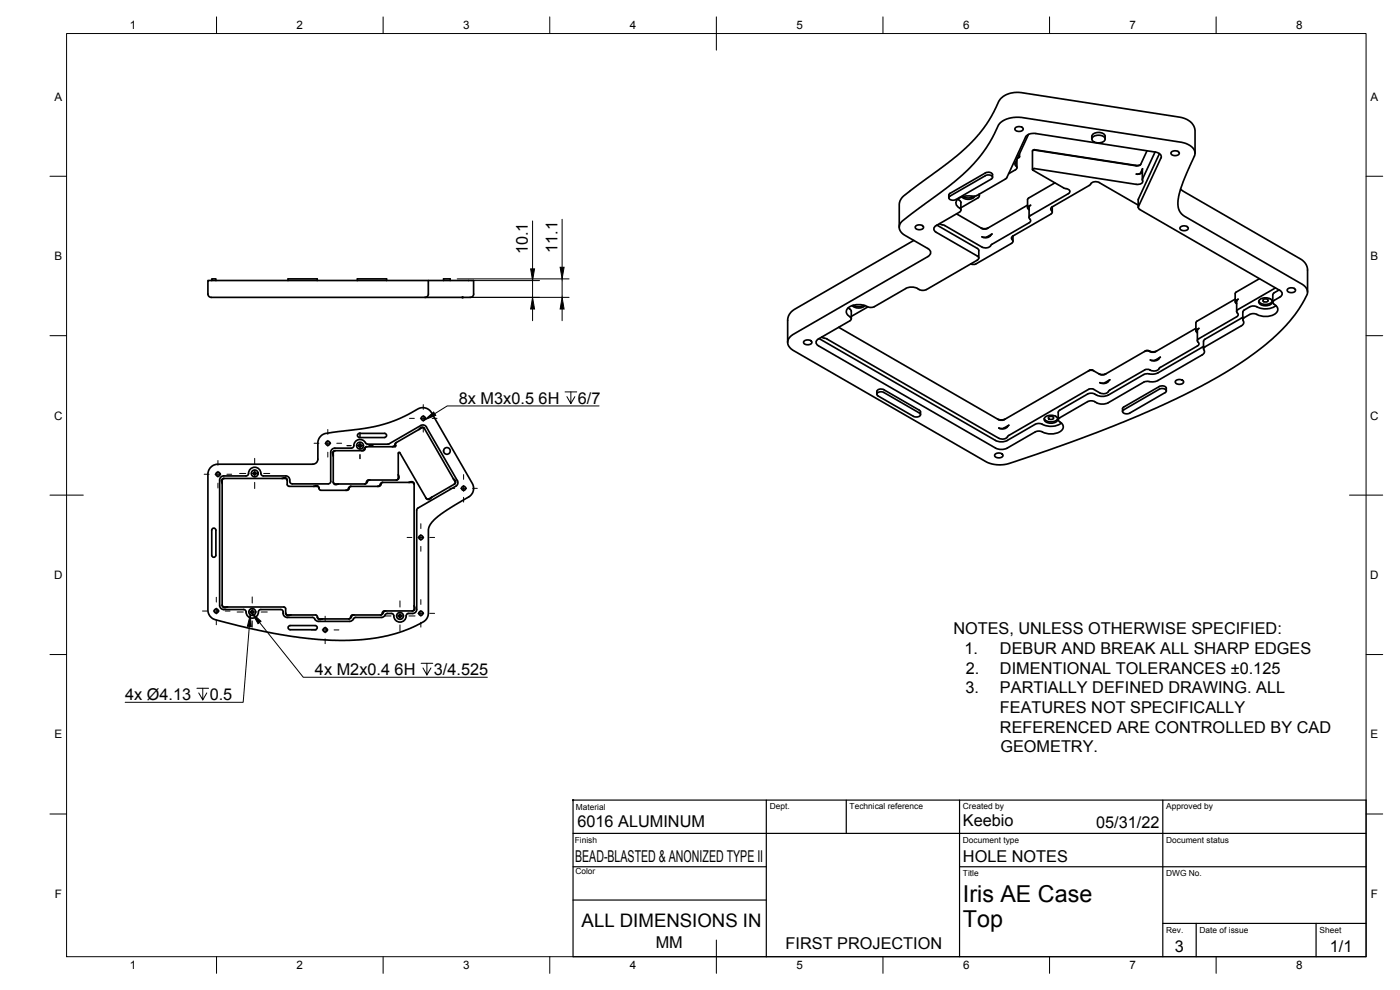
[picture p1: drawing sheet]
<svg xmlns="http://www.w3.org/2000/svg" width="420mm" height="297mm" viewBox="0 0 420 297" stroke-linecap="round" stroke-linejoin="round" font-family="sans-serif">
<!-- layer: Visible -->
<g fill="none" stroke="#000" stroke-width=".51">
<path d="M300.1 36.9l1.3-.9 1.5-.5 2-.3h1.6l48.1 7.5 2.4 .9 1.3 1.2 .3 1.5-3.5 8.2-1.2 3.8-.4 3.3 .2 1.1 .6 1.1 1.2 1.1 35.7 20.6 .8 .9 .4 1.1-.2 1-.7 1.5-2.1 3.4-2.6 3.3-3.2 3.3-3.7 3.3-8.4 6.1-10.8 6.3-13.5 6.7-18.2 7.4-13.2 4.9-12.9 4.4-2.1 .4-2.2-.1-2.6-.8-57.9-33.4-.9-.8-.7-1 .1-1.5 1.2-1.4 41.1-23.9a1.22 1.22 0 0 0-.5-2l-7.7-4.6-.8-1.6v-.8l.4-.7 3.4-2.9 11.5-8.5 6.1-5.3 4.5-5.5zM304.7 38.4a1.54 1.54 0 0 1 2.4 .3 1.45 1.45 0 0 1-2.5 0zM272.9 57.4h.1M287.4 59.7l.6 .4M291.7 58.9a4.7 4.7 0 0 0-4.6 1.3 1.84 1.84 0 0 0 1.1 2.4l.2 .6-.4 .4-7 4.1a1.07 1.07 0 0 0-.8 1 1.07 1.07 0 0 0 .8 1l12.3 7.1 .4 .8-.4 .4-15.3 8.9M292.2 58.9a3.1 3.1 0 0 1-3.2 .1M292.6 58.9a2.71 2.71 0 0 1-3.9 .2M293.7 58.3a.65 .65 0 0 1-.2 1.1l-5.1 2.9M293.9 58.3v.5M295.7 52.7l1.5-.1a.65 .65 0 0 1 .6 .9l-10.9 6.4-1.4 .1a.65 .65 0 0 1-.7-.9l10.9-6.4M297.9 52.4v.8M297.9 52.4a1.49 1.49 0 0 0-2.2-.5l-10.6 6.1-.3 .3v1.1"/>
<path d="M304.9 49.8l.2 .3v.6l-2.4 1.4M305.2 47.8v2.5M305.7 46.8l.3 .3-.7 .4M306 46.1v.9M308.7 40.4l-4.1 8.6 .3 .8M310 45.1l.3-.2 30.6 4.7 1.3-.1M316.6 54.9l-8.1 4.7-.1 2.8M320.6 58.1l-11.6 6.8a.79 .79 0 0 0 .3 1.1l-.1 .6-.3 .2-11.2 6.5a2.18 2.18 0 0 1-3 .8l-11.3-6.5-1.4-.5M320.6 58.1a.84 .84 0 0 0 .4-1.1 .84 .84 0 0 0-1.1-.4l-9.9-5.5-.1-.4 .6-.1 30.5 4.7a1.25 1.25 0 0 0 1.3-.1 1.25 1.25 0 0 0 .5-1.2l3.8-8.4-35.7-5.5a3.1 3.1 0 0 0-3.1 1l-5.8 12.4-8.8 5.2-1.5 .2M327.9 41.2a2.63 2.63 0 0 1 3.8 .3 1.79 1.79 0 0 1-2.5 1.3 1.15 1.15 0 0 1-1.2-.4 1.15 1.15 0 0 1-.1-1.2zM331.7 40.9v.8M331.7 40.9a2.31 2.31 0 0 0-4 0v.8"/>
<path d="M342.8 51.7l-.5 .4-1.3 .1 1.2-.2 .7-1.4-.1 3.3M344.2 45.2l-1.8 4.1-.9 .5-31.3-4.8-.3 .3v5.6M346.7 45.6a1.57 1.57 0 0 1 1.7 1.8M348 46.1l-6.3 13.6-.1 2.5M348.4 47.4l-6.7 14.6v.4l.3 .4M351.5 45.7a1.54 1.54 0 0 1 2.4 .3 1.45 1.45 0 0 1-2.5 0zM354.3 56.7l1 .8 35.6 20.7 1 1 .5 1.3v7.1M358.6 46l-.1-7.6-1-1.6-2.2-1.3-48.9-7.7-3.1 .1-1.7 .7-1.5 1.2-2.5 5-1.5 2.4-2.3 3.1-3 3.2-5.3 4.6-12.1 8.9-2.7 2.3-.5 .8-.3 1.1v7M274.2 72.1l-36.4 21.1-.9 1.2-.5 1.3v7M274.8 67.9a1.54 1.54 0 0 1 2.4 .3 1.45 1.45 0 0 1-2.5 0zM281.2 67.5l12.1 7 .5 .6M288 60.1l.4 .6v2.3"/>
<path d="M293.8 75.1v2.3M294.3 68.4l1.4 .2 .9-.2M294.7 71.1l.4 .1a2.96 2.96 0 0 0 2.6-1 2.19 2.19 0 0 1-3 .9zM303.8 71.9l.2 .6-.4 .5-10.7 6.2-.8 .2-.7-.2M304 70.8v1.6M304 70.8l-.4 .5 .2 .6M308.4 61.6l-12.5 7.1-1.2-.1-7.6-4.4M308.8 62.9l-.3-.3v-.5l.8-.5-.5 .6v3.1M315.3 64.3l-11.3 6.5M315.8 62.1v1.5M315.8 62.1l-.3 .2a.79 .79 0 0 0 .3 1.1l-.1 .6-.3 .3M341.6 61.5l-11.7-6.7a2.18 2.18 0 0 0-3 .8l-11.1 6.5"/>
<path d="M342 62.9l42.1 24.2a1.08 1.08 0 0 1 .7 1 1.08 1.08 0 0 1-.7 1.1l-1.9 1.1a.63 .63 0 0 0 .2 1 1.7 1.7 0 0 1 1.1 1.9 1.7 1.7 0 0 1-1.7 1.4 7 7 0 0 1-5.4-.5 4 4 0 0 0-3 1.2 .62 .62 0 0 0-.3 .9M354.2 68.2a1.54 1.54 0 0 1 2.4 .3 1.45 1.45 0 0 1-2.5 0zM63.5 84.2v-.5h1.3v.5M86.4 84.2v-.5h8.8v.5M107.3 84.2v-.5h8.7v.5M128.5 84.2v4M128.6 88.2a1.01 1.01 0 0 1-1 1M133.1 84.2v-.5h2v.5M142.1 88.2v-4h-79.7v4l.3 .7 .7 .3h64.2M142.2 88.2a1.09 1.09 0 0 1-1.2 1h-13.4M251.7 98.2l48 27.7M254.6 92.4l.5 .3"/>
<path d="M255 92.8l.5 .6M255 95l.5 .5-.5 .8-9.4 5.4M255.5 93.4v2.3M255.8 91.7a2.83 2.83 0 0 0 3.8 0M256.1 91.6a3.1 3.1 0 0 0 3.2 0M260.4 92.1l-4.9 2.8M278 86.9l-.8 .2-.9-.1a4.3 4.3 0 0 0-4.5-.4l-9.4 5.4-1.3 .2a6.5 6.5 0 0 0-6.6 .2 1.53 1.53 0 0 0 .6 2.6M358.9 98.5l-12.1 7-.8 .2-.9-.3M359.2 96.4l-.3 .4v2.5M359.3 99.9l-.3-.3v-.5l.8-.6-.5 .7v3M370.7 89.8l-11.5 6.6M371.6 89.8l-.8 .5v.5l.3 .3"/>
<path d="M371.6 89.8l-.5 .6v3.1M373 95.1l-11.4 6.7M373.1 96.2a1.03 1.03 0 0 1-.6 1.6l-10.9 6.3a.73 .73 0 0 0-.1 1.2 1.14 1.14 0 0 1-.8 1.2l-13.2 7.7a5.6 5.6 0 0 1-3.5 .2l-.8 .3-10.6 6.1a4.3 4.3 0 0 1-4.5-.5h-.8l-.9 .2-8.6 5.1a.63 .63 0 0 0 .2 1 1.7 1.7 0 0 1 1.1 1.8 1.7 1.7 0 0 1-1.7 1.5 7 7 0 0 1-5.4-.6l-1.3 .3-8.9 5.1-1.3 .2-1.2-.2-53.7-31a1.08 1.08 0 0 1-.7-1 1.08 1.08 0 0 1 .7-1M377.8 90.4a2.58 2.58 0 0 0 4 0M378 90a2.71 2.71 0 0 1 3.8 .4 1.84 1.84 0 0 1-2.5 1.3 1.19 1.19 0 0 1-1.2-.4 1.19 1.19 0 0 1-.1-1.3zM378 83.6l-7.1 4.1-.2 2.9M379 90a.84 .84 0 0 1 .9-.4 .84 .84 0 0 1 .7 .7 .84 .84 0 0 1-.9 .4 .84 .84 0 0 1-.7-.7zM382.8 86.4l-11.5 6.7a.79 .79 0 0 0 .3 1.1l-.2 .6-.3 .2-11.6 6.8a.78 .78 0 0 0 .3 1.2l-.1 .6-.3 .2M382.9 91.7a5.7 5.7 0 0 1-6.1 .2l-.4-.1a4 4 0 0 0-3 1.2l-.4 .6v2.3M383.9 87l-1.9 1.2v2.5M386.4 86.8a1.54 1.54 0 0 1 2.4 .3 1.45 1.45 0 0 1-2.5 0zM241.2 102.4a1.54 1.54 0 0 1 2.5 .3 1.45 1.45 0 0 1-2.5 0z"/>
<path d="M245.8 101.6l53.5 30.8 1.2 .2 1.3-.2 8.9-5.1 1.3-.2a6.6 6.6 0 0 0 6.2 .1l.3-.3M246.6 101.1l1.6 .6M248.2 101.7l51.5 29.8M263.1 117.5a1.47 1.47 0 0 1 2.2-.5l10.6 6.1 .3 .3v1M263.1 117.5v.8M263.2 118l.6-.4h1.2l11.2 6.5a1.08 1.08 0 0 1-.6 1 1.08 1.08 0 0 1-1.2-.1l-10.9-6.2-.3-.2zM326.7 111.3l-25.4 14.6M326.7 111.3l.8-.2 .8 .2M329.7 112.1l1.4 .3 .9-.3M332.7 114.4l.4-.4a2.91 2.91 0 0 1-2.7 1l-.3-.2a2.09 2.09 0 0 0 2.6-.4M343.5 105.4l-12.2 7.1-1.2-.2-2.5-1.3-.9 .3M343.5 111l-10.4 6a2.15 2.15 0 0 1-3 .9l-2.2-1.2-1.2 .1-23.9 13.8a2.18 2.18 0 0 1-3 .9"/>
<path d="M343.5 111l.8-.2 .8 .2M343.5 105.4l.8-.2 .8 .2M343.9 105.2l-.4 .2M343.9 105.2h.8M344.7 105.2l.4 .2M344.9 105.3l1.3 .3 .9-.3M345.2 108a2.18 2.18 0 0 0 3-.8l-1.4 .8M345.2 108l.8 .2 .8-.2M350 117.3v-.8a1.5 1.5 0 0 0-2.1-.5l-10.6 6.1M352.8 114.3a1.54 1.54 0 0 1 2.4 .3 1.45 1.45 0 0 1-2.5 0zM359.3 103.8l-11.1 6.4a2.22 2.22 0 0 1-3.1 .8M361.2 103.9l-13.7 8a5.8 5.8 0 0 1-3.5 .2l-.8 .3-10.6 6.1a4.4 4.4 0 0 1-4.5-.4l-.8-.1-.9 .2-8.4 4.9-.4 .6v2.3"/>
<path d="M361.6 101.8l-.4 .6v2.3M93.9 139.3a1.49 1.49 0 0 0 1.5-1.5l.1-5.5 .4-1.1 1.1-.9 2.8-.6 9.7-1.2 4.1-.8 6.1-2 6.1-3.2 1.8-.1a2.89 2.89 0 0 1 1.9 1.4l12.3 21.3 .3 .9a2.98 2.98 0 0 1-1.5 3.1l-8.3 5.2-2.2 1.9-1.4 2.1-.1 25.7-.2 1.1-.7 1-2.7 1.6-4.2 1.7-7.1 1.9-5.1 .6-3.8 .2-10.1-.3-8.2-1-11.5-2.2-10.4-2.7-.8-.3-.9-.8-.5-1.6 .1-41.7a2.98 2.98 0 0 1 2.9-2.2h28.5M100 135.8v8.9M100.5 134.5h4.9l.7-.5a1.93 1.93 0 0 1 1.5-2.1 1.93 1.93 0 0 1 2.3 1.2l.4 .2 6.3-.1 9.7-5.5a1.26 1.26 0 0 1 1.7 .4l9.2 16.1M100.5 134.5a1.26 1.26 0 0 0-1.2 1.2v8.7l-.2 .5-.6 .3h-10.8l-.7-.5v-.7a1.22 1.22 0 0 0-1.3-1.2h-6.7M100.6 135.2a.95 .95 0 0 0-.6 1.6M100.6 135.2l-.6 .6M107.9 131.3h7.5M110.1 134l-.5 .2-.5 .8-.5 .2M110.1 134l-.5 .3-.1 .6-.5 .3h-8.4M115.4 131.3a.61 .61 0 0 0 .6-.7 .61 .61 0 0 0-.6-.6h-7.5a.62 .62 0 0 0-.6 .6 .62 .62 0 0 0 .6 .7M118.9 132.8l-.6 1-.5 .2"/>
<path d="M118.9 132.8l-.3 .5 .2 .6-.3 .1h-8.4M126.6 128.4l-7.7 4.4M126.6 128.3l.8 .2 8.6 15.1M127.4 128.6a.94 .94 0 0 0-1.7 .3M298.6 136.4a1.54 1.54 0 0 1 2.4 .2 1.45 1.45 0 0 1-2.5 0zM299.4 125.7l1.4 .3 .9-.3M299.8 128.4l.3 .2a2.95 2.95 0 0 0 2.7-1 2.17 2.17 0 0 1-3 .8zM299.8 125.9l.7 .2 .8-.2M313.4 125.6a2.58 2.58 0 0 0 4 0M313.6 125.3a2.71 2.71 0 0 1 3.9 .3 1.84 1.84 0 0 1-2.6 1.3 1.19 1.19 0 0 1-1.2-.4 1.19 1.19 0 0 1-.1-1.2zM314.7 125.2a.84 .84 0 0 1 .8-.3 .84 .84 0 0 1 .7 .7 .84 .84 0 0 1-.9 .3 .84 .84 0 0 1-.6-.7zM337.3 122.9l-.3 .3a1.08 1.08 0 0 0 .5 1 1.08 1.08 0 0 0 1.2-.1l11.2-6.5a1.08 1.08 0 0 0-.5-1 1.08 1.08 0 0 0-1.2 0l-10.9 6.3"/>
<path d="M337.3 122.1l-.4 .3v1.1M63.7 158.6l.7-.1 .4 .6v7.5a.62 .62 0 0 1-.6 .6 .62 .62 0 0 1-.7-.6v-7.5zM67.2 143.6h18.4M67.2 143.5a.95 .95 0 0 0-.5 1.6M67.2 143.6l-.5 .5v37.5M79 142.8l-.6-.5a1.92 1.92 0 0 0-2-2.1 1.92 1.92 0 0 0-1.9 2.1l-.7 .5h-6.6a1.22 1.22 0 0 0-1.3 1.2v37.6a1.26 1.26 0 0 0 1.3 1.3h5.9M84.6 143.5a.95 .95 0 0 1 1.6 .6M85.7 143.6l.5 .5M86.2 144.1l.1 1.5 .5 .3h8.4M94.6 145.8l-.4 .1M94.6 145.8h.7l.4 .7M95.2 145.9l.5 .6"/>
<path d="M100 144.6a.95 .95 0 0 0 1.6 .6M100 144.6l.6 .6h8.9M104.8 146.5l-.1 .3-.5 .3h-7.9l-.5-.3-.1-.3M105.3 145.9l-.4 .2-.6 .8-.5 .2M105.3 145.9l-.5 .6M110.2 144.6l-.3 .4-.4 .2M110.6 144h8.4M110.6 144l-.5 .3-.2 .6-.4 .3M111 144l-.5 .2-.3 .4M114.3 145.3l-.1 .3-.4 .3h-8.5M114.9 144.7l-.5 .2-.6 .9-.4 .1M114.9 144.7l-.6 .6"/>
<path d="M119.5 142.4a.95 .95 0 0 1-.5 1.6l.5-.5v-7.6l.4-.2 8 13.8M123.1 144.6l-.4 .1M123.1 144.6h.8l.4 .7-.5-.6h-8.9M124.3 145.3v37.4l-.5 .6M125.1 153.1v29.7a1.26 1.26 0 0 1-1.3 1.3h-1.4l-.4 .4a1.92 1.92 0 0 1-2 2.2 1.92 1.92 0 0 1-1.9-2.2l-.4-.4h-1.7l-.9 1-.6 .2M129.6 149.2a.96 .96 0 0 1-1.7 .3M136 143.6l.6 1.2-.2 .4-7.7 4.5-.8-.2M136.1 143.6a.94 .94 0 0 1 .3 1.7M137.3 144.2a1.24 1.24 0 0 1-.5 1.7l-11.4 6.5-.3 .7M66.7 181.6a.95 .95 0 0 0 1.6 .5M66.7 181.6l.5 .5h18l.5 .3v1.6M78.3 182.9h5.9"/>
<path d="M78.3 182.9l-.7 .4a1.92 1.92 0 0 1-1.9 2.2 1.92 1.92 0 0 1-1.9-2.2l-.7-.4M84.2 182.9l.6 .2 .2 .5M85 184a1.26 1.26 0 0 0 1.2 1.3h7.5M85 183.6v.4M85.7 184a.93 .93 0 0 0 .6 .7 .93 .93 0 0 0 1-.2M85.7 184l.6 .5h8.4l.5 .6M93.8 185.2l.5 .2 .6 .8 .7 .2h9.3M94.6 187.7h-7.5a.62 .62 0 0 0-.6 .6 .62 .62 0 0 0 .6 .6h7.5M94.6 187.7a.62 .62 0 0 1 .6 .6 .62 .62 0 0 1-.6 .6M95.2 185.1a.93 .93 0 0 0 .7 .8 .93 .93 0 0 0 .9-.2M95.2 185.1v.1M95.3 185.1l.5 .6h8.9"/>
<path d="M105.2 185.1v.3l-.5 .3M106.2 184.5l-.5 .2-.5 .8-.5 .2M114.2 184.5h-8.4l-.5 .6M114.4 185.3l-7.6-.1-.6 .2-.6 .8-.7 .2M114.8 183.9l-.1 .3-.5 .3M115 183.9l-.3 .4-.5 .2M115.7 183.3l-.4 .2-.3 .4M123.7 183.3h-8.4l-.5 .6M124.3 181.7a.95 .95 0 0 1-.5 1.6"/>
<circle cx="98.4" cy="133" r=".62"/>
<circle cx="108" cy="133.7" r="1.03"/>
<circle cx="108" cy="133.7" r=".41"/>
<circle cx="127" cy="125.5" r=".62"/>
<circle cx="134.1" cy="135.3" r="1.01"/>
<circle cx="65.4" cy="142.3" r=".62"/>
<circle cx="76.4" cy="142" r="1.03"/>
<circle cx="76.4" cy="142" r=".41"/>
<circle cx="139.1" cy="146.5" r=".62"/>
<circle cx="126.3" cy="161.3" r=".62"/>
<circle cx="64.9" cy="183.3" r=".62"/>
<circle cx="75.7" cy="183.6" r="1.03"/>
<circle cx="75.7" cy="183.6" r=".41"/>
<circle cx="97.6" cy="189" r=".62"/>
<circle cx="120" cy="184.8" r="1.03"/>
<circle cx="120" cy="184.8" r=".41"/>
<circle cx="126.3" cy="184" r=".62"/>
</g>
<g fill="#000">
<circle cx="301.5" cy="28.7" r=".25"/>
<circle cx="302.7" cy="28.1" r=".25"/>
</g>
<circle cx="138.8" cy="89.2" r=".24" fill="#000" stroke="#000" stroke-width=".3"/>
<!-- layer: Border -->
<g fill="none" stroke="#000" stroke-width=".3">
<path d="M20 10.1h390v276.9h-390zM65 5.1v5M115 5.1v5M165 5.1v5M215 5.1v10M265 5.1v5M315 5.1v5M365 5.1v5M15 52.9h5M410 52.9h5M15 100.7h5M410 100.7h5"/>
<path d="M15 148.6h10M405 148.6h10M15 196.4h5M410 196.4h5M15 244.2h5M410 244.2h5M65 287v5M115 287v5M165 287v5M215 282.1v9.9M265 287v5M315 287v5"/>
<path d="M365 287v5"/>
</g>
<!-- layer: TitleBlock -->
<path d="M172 250h238M230 240.1h-58v46.9h238v-46.9h-180v46.9M254 240.1v9.9M288 240.1v46.9M349 240.1v46.9M172 260.1h58M172 270.1h58M288 260.1h122M349 277.1h61M359 277.1v9.9M395 277.1v9.9" fill="none" stroke="#000" stroke-width=".36"/>
<circle cx="172" cy="240.1" r=".17" fill="#000" stroke="#000" stroke-width=".3"/>
<!-- layer: Center Lines -->
<g fill="none" stroke="#000" stroke-width=".3">
<path d="M65.4 138.2v1.4M76.4 137.5v1.9M94.3 133h1.4M97.5 133h1.8M98.4 128.9v1.4M98.4 132.1v1.8M98.4 135.7v1.4M101.1 133h1.4M104.1 133.7h1.3M107.1 133.7h1.8M108 129.8v1.2M108 132.8v1.8"/>
<path d="M108 136.4v1.2M110.7 133.7h1.3M122.9 125.5h1.5M126.1 125.5h1.8M127 121.4v1.4M127 124.6v1.8M127 128.2v1.5M129.7 125.5h1.4M61.3 142.3h1.4M64.5 142.3h1.8M65.4 141.4v1.8M65.4 145v1.4"/>
<path d="M68.1 142.3h1.4M71.9 142.1h1.9M75.5 142.1h1.8M76.4 141.2v1.7M76.4 144.7v1.9M79.1 142.1h1.9M126.3 157.1v1.5M135 146.5h1.5M138.2 146.5h1.8M139.1 142.4v1.4M139.1 145.6v1.8M139.1 149.2v1.5"/>
<path d="M141.8 146.5h1.5M64.9 179.2v1.4M75.7 179.1v1.8M122.2 161.3h1.4M125.4 161.3h1.8M126.3 160.4v1.8M126.3 163.9v1.5M126.3 179.9v1.5M129 161.3h1.4M60.8 183.3h1.4M64 183.3h1.8M64.9 182.4v1.8"/>
<path d="M64.9 186v1.5M67.6 183.3h1.4M71.2 183.6h1.8M74.8 183.6h1.8M75.7 182.7v1.8M75.7 186.3v1.9M78.4 183.6h1.8M93.5 189h1.4M96.7 189h1.8M97.6 184.9v1.4M97.6 188.1v1.8M97.6 191.7v1.4"/>
<path d="M100.3 189h1.4M115.5 184.8h1.8M119.1 184.8h1.8M120 180.3v1.8M120 183.9v1.8M120 187.5v1.8M122.2 184h1.4M122.7 184.8h1.9M125.4 184h1.8M126.3 183.1v1.8M126.3 186.7v1.5M129 184h1.4"/>
</g>
<!-- layer: Annotations -->
<path d="M169.6 117.6h3.5M171.3 117.6v3.5l-1.2-2.1M172.5 119l-1.2 2.1M179.8 121.8h-45.6l-3.7 2.3M74.8 188l-1.8 22.7h-35.4M77.9 186.8l13.1 16.4h55.3M126.4 199h3.5M128.1 199v3.5l-1.2-2.1M59.1 206.5h3.5M60.9 206.5v3.5l-1.3-2.1M62.1 207.9l-1.2 2.1M129.3 200.4l-1.2 2.1" fill="none" stroke="#000" stroke-width=".3"/>
<path d="M127.5 125.9l2.7-2.3 .6 1zM75.1 184.5l.3 3.5-1.1-.1zM75.7 184l2.6 2.4-.9 .7z" fill="#000" stroke="#000" stroke-width=".3"/>
<!-- layer: Dimensions -->
<path d="M159.8 66.3v14.4M168.7 65.8v14.4M137.2 83.7h33.6M140.9 89.2h29.9M141.4 84.2h20.5M159.8 84.2v5M159.8 92.7v3.5M168.7 83.7v5.5M168.7 92.7v3.5" fill="none" stroke="#000" stroke-width=".3"/>
<path d="M159.8 89.2l.6 3.5h-1.1zM159.3 80.7h1.1l-.6 3.5zM168.7 89.2l.6 3.5h-1.2zM168.1 80.2h1.2l-.6 3.5z" fill="#000" stroke="#000" stroke-width=".3"/>
<g font-size="7">
<text x="289" y="270.6">Iris AE Case</text>
<text x="289" y="278.1">Top</text>
</g>
<text font-size="5.6" x="174.5" y="278">ALL DIMENSIONS IN</text>
<g font-size="4.9">
<text x="158.4" y="76.3" transform="rotate(-90 158.4 76.3)">10.1</text>
<text x="167.3" y="75.8" transform="rotate(-90 167.3 75.8)">11.1</text>
<text x="137.7" y="121.1">8x M3x0.5 6H</text>
<text x="173.4" y="121.1">6/7</text>
<text x="286.1" y="190.3">NOTES, UNLESS OTHERWISE SPECIFIED:</text>
<text x="289.5" y="196.2">1.</text>
<text x="300.1" y="196.2">DEBUR AND BREAK ALL SHARP EDGES</text>
<text x="94.5" y="202.5">4x M2x0.4 6H</text>
<text x="130.2" y="202.5">3/4.525</text>
<text x="289.8" y="202.1">2.</text>
<text x="300.1" y="202.1">DIMENTIONAL TOLERANCES ±0.125</text>
<text x="289.8" y="208">3.</text>
<text x="300.1" y="208">PARTIALLY DEFINED DRAWING. ALL</text>
<text x="37.6" y="210">4x Ø4.13</text>
<text x="62.9" y="210">0.5</text>
<text x="300.1" y="213.9">FEATURES NOT SPECIFICALLY</text>
<text x="300.1" y="219.8">REFERENCED ARE CONTROLLED BY CAD</text>
<text x="300.2" y="225.7">GEOMETRY.</text>
<text x="173.3" y="248.2">6016 ALUMINUM</text>
<text x="289" y="248">Keebio</text>
<text x="329" y="248.5">05/31/22</text>
<text x="172.6" y="258.8">BEAD-BLASTED &amp; ANONIZED TYPE II</text>
<text x="289" y="258.6">HOLE NOTES</text>
<text x="196.8" y="284.4">MM</text>
<text x="235.8" y="284.9">FIRST PROJECTION</text>
<text x="352.6" y="285.7">3</text>
<text x="399.1" y="285.7">1/1</text>
</g>
<g font-size="3.5">
<text x="39" y="8.8">1</text>
<text x="89" y="8.8">2</text>
<text x="139" y="8.8">3</text>
<text x="189" y="8.8">4</text>
<text x="239" y="8.8">5</text>
<text x="289" y="8.8">6</text>
<text x="339" y="8.8">7</text>
<text x="389" y="8.8">8</text>
<text x="16.3" y="30.2">A</text>
<text x="411.3" y="30.2">A</text>
<text x="16.3" y="78">B</text>
<text x="411.3" y="78">B</text>
<text x="16.2" y="125.9">C</text>
<text x="411.2" y="125.9">C</text>
<text x="16.2" y="173.7">D</text>
<text x="411.2" y="173.7">D</text>
<text x="16.3" y="221.6">E</text>
<text x="411.3" y="221.6">E</text>
<text x="16.4" y="269.4">F</text>
<text x="411.4" y="269.4">F</text>
<text x="39" y="290.8">1</text>
<text x="89" y="290.8">2</text>
<text x="139" y="290.8">3</text>
<text x="189" y="290.8">4</text>
<text x="239" y="290.8">5</text>
<text x="289" y="290.8">6</text>
<text x="339" y="290.8">7</text>
<text x="389" y="290.8">8</text>
</g>
<g font-size="2.5">
<text x="172.8" y="243">Material</text>
<text x="231" y="242.9">Dept.</text>
<text x="255" y="242.9">Technical reference</text>
<text x="289" y="242.9">Created by</text>
<text x="350" y="242.9">Approved by</text>
<text x="172.5" y="253">Finish</text>
<text x="289" y="252.8">Document type</text>
<text x="350" y="252.8">Document status</text>
<text x="172.7" y="262.3">Color</text>
<text x="289" y="262.9">Title</text>
<text x="350" y="262.9">DWG No.</text>
<text x="350" y="279.9">Rev.</text>
<text x="360" y="279.9">Date of issue</text>
<text x="396" y="279.9">Sheet</text>
</g>
</svg>
